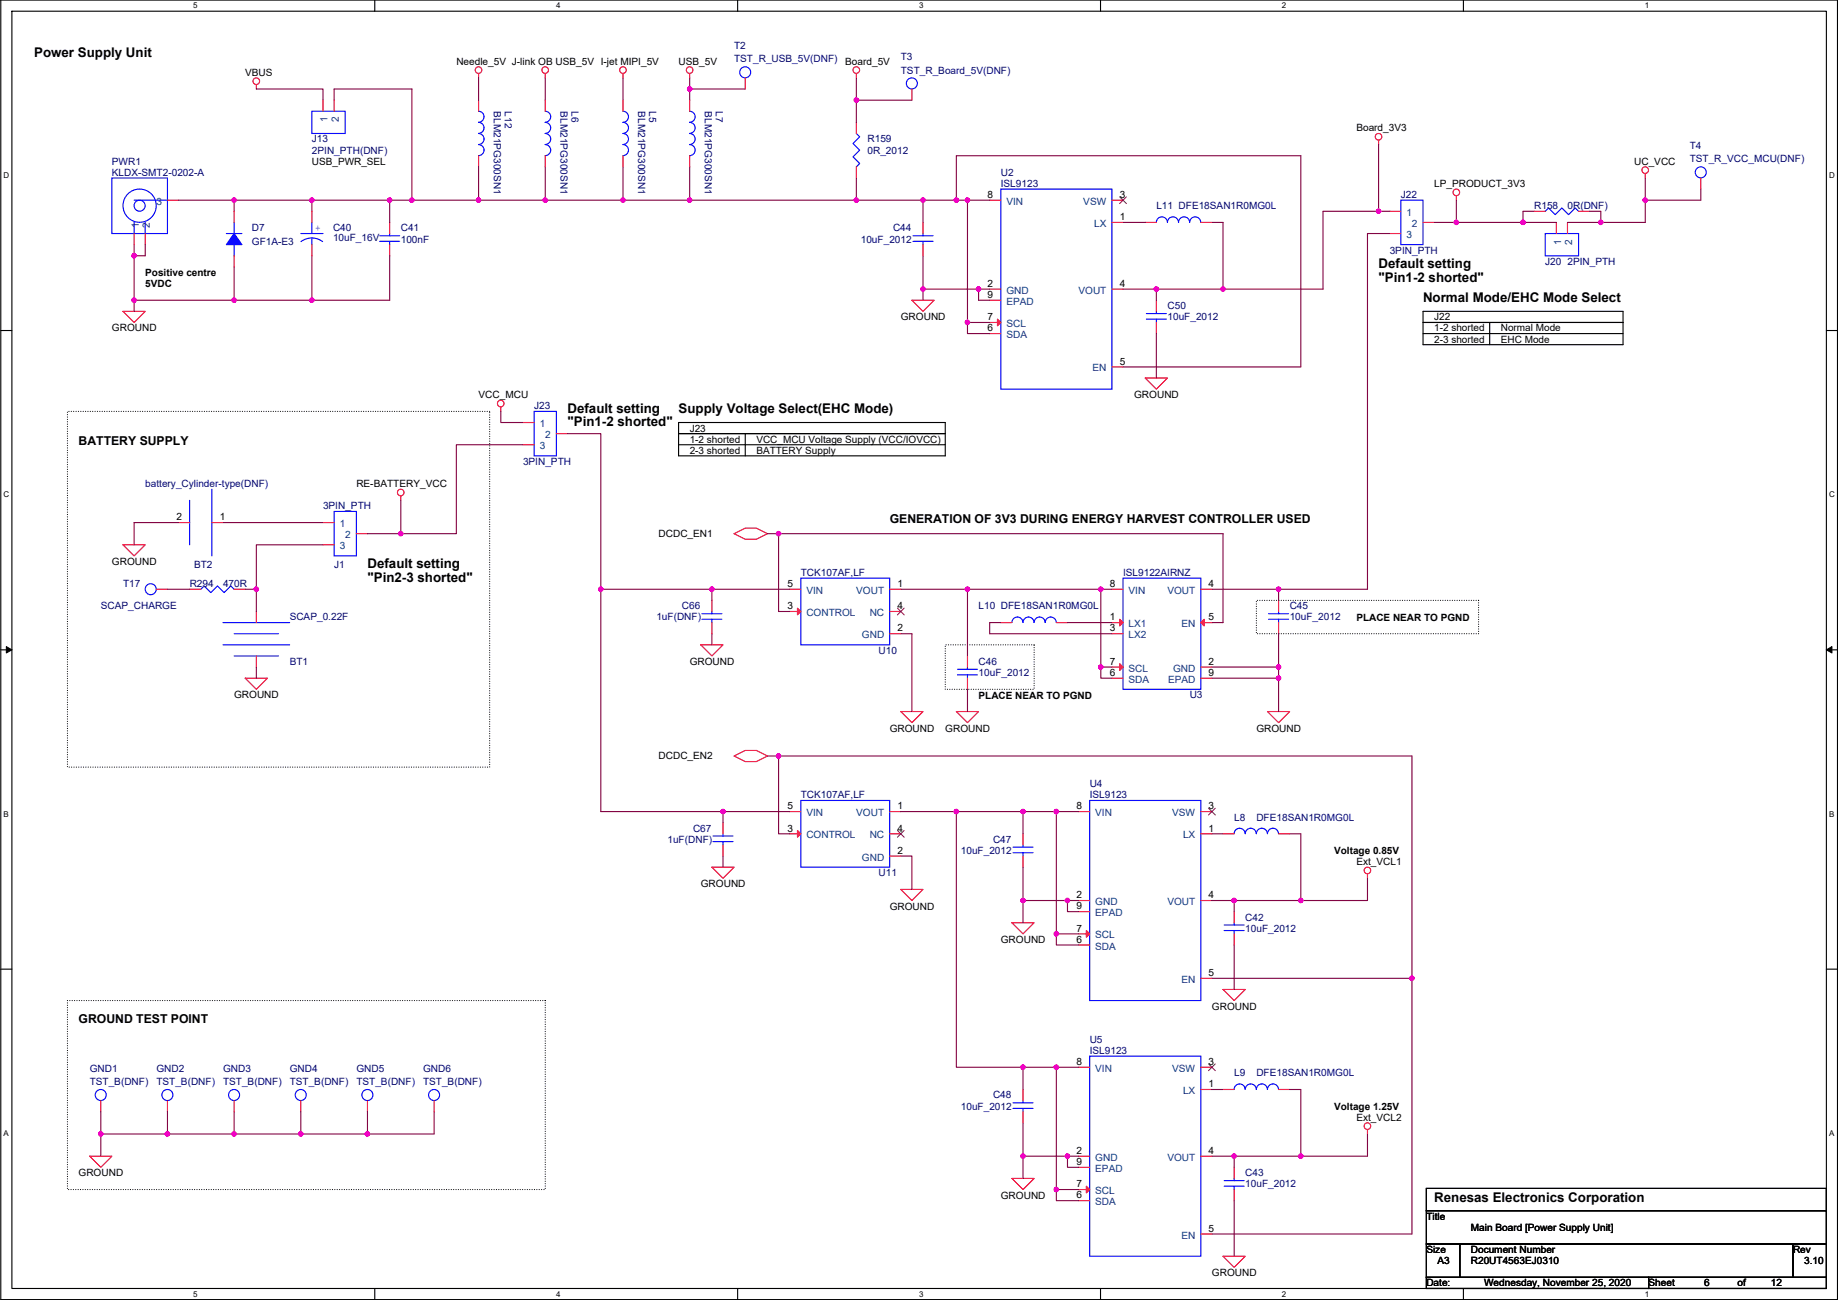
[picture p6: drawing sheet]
<svg xmlns="http://www.w3.org/2000/svg" width="420mm" height="297mm" viewBox="0 0 420 297" stroke-linecap="round" stroke-linejoin="round" font-family="sans-serif">
<path d="M.2 0h419.8v296.9h-419.8zM2.7 2.6h414.8v291.8h-414.8z" fill="none" stroke="#000" stroke-width=".25"/>
<g fill="#fff">
<path d="M44.2 .3h1v2h-1z"/>
<path d="M44.2 294.7h1v2h-1z"/>
</g>
<path d="M85.7 0v2.6M85.7 294.4v2.5" fill="none" stroke="#000" stroke-width=".25"/>
<g fill="#fff">
<path d="M127.1 .3h1v2h-1z"/>
<path d="M127.1 294.7h1v2h-1z"/>
</g>
<path d="M168.6 0v2.6M168.6 294.4v2.5" fill="none" stroke="#000" stroke-width=".25"/>
<g fill="#fff">
<path d="M210.1 .3h1v2h-1z"/>
<path d="M210.1 294.7h1v2h-1z"/>
</g>
<path d="M251.6 0v2.6M251.6 294.4v2.5" fill="none" stroke="#000" stroke-width=".25"/>
<g fill="#fff">
<path d="M293 .3h1v2h-1z"/>
<path d="M293 294.7h1v2h-1z"/>
</g>
<path d="M334.5 0v2.6M334.5 294.4v2.5" fill="none" stroke="#000" stroke-width=".25"/>
<g fill="#fff">
<path d="M376 .3h1v2h-1z"/>
<path d="M376 294.7h1v2h-1z"/>
<path d="M.8 39h1.3v2.1h-1.3z"/>
<path d="M418.1 39h1.3v2.1h-1.3z"/>
<path d="M.8 112h1.3v2h-1.3z"/>
<path d="M418.1 112h1.3v2h-1.3z"/>
</g>
<path d="M.2 75.5h2.5M417.5 75.5h2.5" fill="none" stroke="#000" stroke-width=".25"/>
<g fill="#fff">
<path d="M.8 185h1.2v2h-1.2z"/>
<path d="M418.1 185h1.2v2h-1.2z"/>
</g>
<path d="M.2 148.5h2.5M417.5 148.5h2.5" fill="none" stroke="#000" stroke-width=".25"/>
<path d="M1.4 147.7l1.3 .8-1.3 .7zM417.5 148.5l1.3-.8v1.5z" fill="#000" stroke="#000" stroke-width=".23"/>
<g fill="#fff">
<path d="M.8 257.9h1.2v2h-1.2z"/>
<path d="M418.1 257.9h1.2v2h-1.2z"/>
</g>
<g fill="none" stroke="#000" stroke-width=".25">
<path d="M325.3 73.7h45.7M325.3 71.1h45.7v7.7h-45.7zM325.3 76.2h45.7M340.5 73.7v5.1M155.1 96.5h61v7.7h-61zM155.1 99.1h61M170.4 99.1v5.1M155.1 101.6h61M.2 221.4h2.5M417.5 221.4h2.5M326.1 271.5h91.4v5.1h-91.4zM326.1 276.6h91.4v7.6h-91.4z"/>
<path d="M326.1 291.9h50.8v2.5h-50.8zM326.1 284.2h7.6v7.7h-7.6zM333.7 284.2h76.2v7.7h-76.2zM376.9 291.9h40.6v2.5h-40.6zM409.9 284.2h7.6v7.7h-7.6z"/>
</g>
<path d="M15.4 94h96.5v81.3h-96.5zM287.2 137.2h50.8v7.6h-50.8zM216.1 147.3h20.3v10.2h-20.3zM15.4 228.6h109.2v43.2h-109.2z" fill="none" stroke="#000" stroke-width=".25" stroke-dasharray="0 .5"/>
<g fill="none" stroke="#f00" stroke-width=".25">
<path d="M58.6 19.3v1M109.4 16.8v1M124.6 16.8v1M142.4 16.8v1M157.7 16.8v1M170.4 17.8v2.5M195.8 16.8v1M73.8 22.9v2.5M76.4 22.9v2.5M109.4 22.9v2.5M109.4 35.6v2.5M124.6 22.9v2.5"/>
<path d="M124.6 35.6v2.5M142.4 22.9v2.5M142.4 35.6v2.5M157.7 22.9v2.5M157.7 35.6v2.5M195.8 28v2.5M195.8 38.1v2.6M208.5 20.3v2.6M315.1 32v1M376.1 39.6v1.1M30.7 53.4v2.5M33.2 53.4v2.5"/>
<path d="M38.3 45.7h2.5M53.5 58.4v2.6M53.5 48.3v2.5M71.3 48.3v2.5M71.3 55.9v2.5M89.1 50.8v2.6M89.1 55.9v2.5M211 50.8v2.6M211 55.9v2.5M226.2 45.7h2.6M254.2 45.7h2.5M254.2 50.8h2.5"/>
<path d="M261.8 50.8h2.5M274.5 50.8h2.5M317.7 48.3h2.5M317.7 53.4h2.5M325.3 50.8h2.5M332.9 44.7v1M350.7 48.3h2.5M355.8 50.8v2.6M358.3 50.8v2.6M360.9 48.3h2.5M388.8 40.7v2.5M28.1 71.1h5.1l-2.5 2.6z"/>
<path d="M208.5 68.6h5l-2.5 2.5zM226.2 66.1h2.6M226.2 73.7h2.6M226.2 76.2h2.6M226.2 68.6h2.6M254.2 66.1h2.5M264.3 68.6v2.5M264.3 73.7v2.5M114.5 93v1M119.6 96.5h2.5M127.2 99.1h2.5M254.2 83.8h2.5"/>
<path d="M261.8 86.4h5.1l-2.6 2.5zM40.8 119.4h2.6M48.4 119.4h2.6M73.8 119.4h2.6M91.6 113.3v1M119.6 101.6h2.5M28.1 124.5h5.1l-2.5 2.5zM35.7 134.6h2.6M43.4 134.6h2.5M53.5 134.6h2.6M58.6 139.7v2.6M73.8 124.5h2.6"/>
<path d="M81.5 121.9h2.5M162.7 137.2v2.5M167.8 121.9l2.6-1.2h2.5l2.5 1.2-2.5 1.3h-2.5zM180.5 134.6h2.6M180.5 139.7h2.6M203.4 134.6h2.5M203.4 139.7h2.5M254.2 134.6h2.5M274.5 134.6h2.5M292.3 137.2v2.5M56.1 155h5l-2.5 2.5zM58.6 149.9v2.5"/>
<path d="M160.2 147.3h5.1l-2.6 2.6zM162.7 142.3v2.5M203.4 144.8h2.5M221.2 149.9v2.5M221.2 155v2.5M228.8 142.3h2.5M241.5 142.3h2.5M254.2 142.3h2.5M254.2 144.8h2.5M254.2 152.4h2.5M254.2 155h2.5M274.5 142.3h2.5"/>
<path d="M274.5 152.4h2.5M274.5 155h2.5M292.3 142.3v2.5M167.8 172.7l2.6-1.2h2.5l2.5 1.2-2.5 1.3h-2.5zM205.9 162.6h5.1l-2.5 2.5zM218.6 162.6h5.1l-2.5 2.5zM289.7 162.6h5.1l-2.5 2.5zM162.7 198.1h5.1l-2.5 2.6zM165.3 188v2.5M165.3 193.1v2.5M180.5 185.4h2.6M180.5 190.5h2.6"/>
<path d="M203.4 185.4h2.5M203.4 190.5h2.5M203.4 195.6h2.5M233.9 190.5v2.6M233.9 195.6v2.5M246.6 185.4h2.5M274.5 185.4h2.5M274.5 190.5h2.5M279.6 190.5h2.5M292.3 190.5h2.5M312.6 199.7v1M205.9 203.2h5.1l-2.5 2.6z"/>
<path d="M231.3 210.8h5.1l-2.5 2.6zM246.6 205.8h2.5M246.6 213.4h2.5M246.6 215.9h2.5M246.6 208.3h2.5M274.5 205.8h2.5M282.1 208.3v2.5M282.1 213.4v2.5M274.5 223.5h2.5M279.6 226.1h5.1l-2.6 2.5zM23 251.5v2.5M38.3 251.5v2.5"/>
<path d="M53.5 251.5v2.5M68.8 251.5v2.5M84 251.5v2.5M99.2 251.5v2.5M233.9 248.9v2.6M233.9 254v2.6M246.6 243.9h2.5M274.5 243.9h2.5M274.5 248.9h2.5M279.6 248.9h2.5M292.3 248.9h2.5M312.6 258.1v1"/>
<path d="M20.5 264.2h5.1l-2.6 2.5zM231.3 269.3h5.1l-2.5 2.5zM246.6 264.2h2.5M246.6 271.8h2.5M246.6 274.3h2.5M246.6 266.7h2.5M274.5 264.2h2.5M282.1 266.7v2.6M282.1 271.8v2.5M274.5 282h2.5M279.6 287h5.1l-2.6 2.6z"/>
<circle cx="58.6" cy="18.5" r=".76"/>
<circle cx="109.4" cy="16" r=".76"/>
<circle cx="124.6" cy="16" r=".76"/>
<circle cx="142.4" cy="16" r=".76"/>
<circle cx="157.6" cy="16" r=".76"/>
<circle cx="195.7" cy="16" r=".76"/>
<circle cx="315.1" cy="31.2" r=".76"/>
<circle cx="376.1" cy="38.9" r=".76"/>
<circle cx="332.9" cy="43.9" r=".76"/>
<circle cx="114.5" cy="92.2" r=".76"/>
<circle cx="91.6" cy="112.5" r=".76"/>
<circle cx="312.6" cy="198.9" r=".76"/>
<circle cx="312.6" cy="257.3" r=".76"/>
</g>
<g fill="none" stroke="#00f" stroke-width=".25">
<path d="M71.3 25.4h7.6v5.1h-7.6zM109.4 25.4a1.26 1.26 0 0 1 1.2 1.3 1.26 1.26 0 0 1-1.2 1.2 1.27 1.27 0 0 1 1.2 1.3 1.27 1.27 0 0 1-1.2 1.3M109.4 30.5a1.26 1.26 0 0 1 1.2 1.3 1.26 1.26 0 0 1-1.2 1.2 1.27 1.27 0 0 1 1.2 1.3 1.27 1.27 0 0 1-1.2 1.3M124.6 25.4a1.26 1.26 0 0 1 1.3 1.3 1.26 1.26 0 0 1-1.3 1.2 1.27 1.27 0 0 1 1.3 1.3 1.27 1.27 0 0 1-1.3 1.3M124.6 30.5a1.26 1.26 0 0 1 1.3 1.3 1.26 1.26 0 0 1-1.3 1.2 1.27 1.27 0 0 1 1.3 1.3 1.27 1.27 0 0 1-1.3 1.3M142.4 25.4a1.26 1.26 0 0 1 1.3 1.3 1.26 1.26 0 0 1-1.3 1.2 1.27 1.27 0 0 1 1.3 1.3 1.27 1.27 0 0 1-1.3 1.3M142.4 30.5a1.26 1.26 0 0 1 1.3 1.3 1.26 1.26 0 0 1-1.3 1.2 1.27 1.27 0 0 1 1.3 1.3 1.27 1.27 0 0 1-1.3 1.3M157.6 25.4a1.26 1.26 0 0 1 1.3 1.3 1.26 1.26 0 0 1-1.3 1.2 1.27 1.27 0 0 1 1.3 1.3 1.27 1.27 0 0 1-1.3 1.3M157.6 30.5a1.26 1.26 0 0 1 1.3 1.3 1.26 1.26 0 0 1-1.3 1.2 1.27 1.27 0 0 1 1.3 1.3 1.27 1.27 0 0 1-1.3 1.3M195.8 30.5l.7 .8-1.5 1.5 1.5 1.5-1.5 1.5 1.5 1.6-.7 .7M25.6 40.7h12.7v12.7h-12.7zM30.7 45.7h7.6"/>
<path d="M30.7 50.8v2.6M33.2 50.8v2.6M51.7 53.4h3.6M53.5 55.9v2.5M53.5 50.8v2.6M68.8 53.4h5M68.8 55.2a4.1 4.1 0 0 1 5 0M71.3 54.4v1.5M71.3 50.8v2.6M86.8 55.1h4.6M86.8 53.9h4.6M89.1 53.4v.5"/>
<path d="M89.1 55.1v.8M208.7 55.1h4.6M208.7 53.9h4.6M211 53.4v.5M211 55.1v.8M228.8 43.2h25.4v45.7h-25.4zM271.9 50.8a1.27 1.27 0 0 0-1.2-1.2 1.27 1.27 0 0 0-1.3 1.2 1.27 1.27 0 0 0-1.3-1.2 1.27 1.27 0 0 0-1.2 1.2 1.26 1.26 0 0 0-1.3-1.2 1.26 1.26 0 0 0-1.3 1.2M274.5 50.8a1.26 1.26 0 0 0-1.3-1.2 1.26 1.26 0 0 0-1.2 1.2M320.2 45.7h5.1v10.2h-5.1zM353.2 48.3l.8-.8 1.5 1.5 1.5-1.5 1.6 1.5 1.5-1.5 .8 .8M353.2 53.4h7.7v5h-7.7zM262.1 72.9h4.5"/>
<path d="M262.1 71.6h4.5M264.3 71.1v.5M264.3 72.9v.8M122.1 94h5.1v10.2h-5.1zM43.4 114.3v10.2M48.4 111.8v15.2M76.4 116.9h5.1v10.1h-5.1zM45.9 134.6l.8-.7 1.5 1.5 1.5-1.5 1.5 1.5 1.6-1.5 .7 .7M162.7 139.7v.5M183.1 132.1h20.3v15.2h-20.3zM256.7 132.1h17.8v25.4h-17.8zM292.3 139.7v.5"/>
<path d="M51 142.3h15.2M51 147.3h15.2M53.5 144.8h10.2M53.5 149.9h10.2M160.5 141.5h4.5M160.5 140.2h4.5M162.7 141.5v.8M218.9 154.2h4.5M218.9 152.9h4.5M221.2 152.4v.5M221.2 154.2v.8M231.3 142.2a1.26 1.26 0 0 1 1.3-1.2 1.26 1.26 0 0 1 1.2 1.2 1.27 1.27 0 0 1 1.3-1.2 1.27 1.27 0 0 1 1.3 1.2"/>
<path d="M236.4 142.2a1.26 1.26 0 0 1 1.3-1.2 1.26 1.26 0 0 1 1.2 1.2 1.27 1.27 0 0 1 1.3-1.2 1.27 1.27 0 0 1 1.3 1.2M290 141.5h4.6M290 140.2h4.6M292.3 141.5v.8M163 192.3h4.6M163 191h4.6M165.3 190.5v.5M165.3 192.3v.8M183.1 182.9h20.3v15.2h-20.3zM231.6 194.8h4.5M231.6 193.6h4.5M233.9 193.1v.5"/>
<path d="M233.9 194.8v.8M249.1 182.9h25.4v45.7h-25.4zM292.3 190.5a1.27 1.27 0 0 0-1.3-1.2 1.27 1.27 0 0 0-1.3 1.2 1.27 1.27 0 0 0-1.3-1.2 1.27 1.27 0 0 0-1.2 1.2 1.27 1.27 0 0 0-1.3-1.2 1.27 1.27 0 0 0-1.3 1.2 1.26 1.26 0 0 0-1.2-1.2 1.26 1.26 0 0 0-1.3 1.2M279.8 212.6h4.6M279.8 211.3h4.6M282.1 210.8v.5M282.1 212.6v.8M231.6 253.3h4.5M231.6 252h4.5M233.9 251.5v.5M233.9 253.3v.7M249.1 241.3h25.4v45.7h-25.4z"/>
<path d="M292.3 248.9a1.27 1.27 0 0 0-1.3-1.2 1.27 1.27 0 0 0-1.3 1.2 1.27 1.27 0 0 0-1.3-1.2 1.27 1.27 0 0 0-1.2 1.2 1.27 1.27 0 0 0-1.3-1.2 1.27 1.27 0 0 0-1.3 1.2 1.26 1.26 0 0 0-1.2-1.2 1.26 1.26 0 0 0-1.3 1.2M279.8 271h4.6M279.8 269.8h4.6M282.1 269.3v.5M282.1 271v.8"/>
<circle cx="170.3" cy="16.5" r="1.26"/>
<circle cx="208.4" cy="19.1" r="1.26"/>
<circle cx="388.8" cy="39.4" r="1.26"/>
<circle cx="31.9" cy="47" r="1.26"/>
<circle cx="31.9" cy="47" r="3.8"/>
<circle cx="34.5" cy="134.6" r="1.26"/>
<circle cx="23" cy="250.2" r="1.26"/>
<circle cx="38.3" cy="250.2" r="1.26"/>
<circle cx="53.5" cy="250.2" r="1.26"/>
<circle cx="68.7" cy="250.2" r="1.26"/>
<circle cx="84" cy="250.2" r="1.26"/>
<circle cx="99.2" cy="250.2" r="1.26"/>
</g>
<g fill="#f00" stroke="#f00" stroke-width=".25">
<path d="M248.3 271l.8 .8-.8 .8z"/>
<path d="M228 72.9l.8 .8-.8 .7z"/>
<path d="M182.3 189.8l.8 .7-.8 .8z"/>
<path d="M248.3 212.6l.8 .8-.8 .7z"/>
<path d="M256 141.5l.7 .8-.7 .7z"/>
<path d="M256 151.7l.7 .7-.7 .8z"/>
<path d="M274.5 142.3l.8-.8v1.5z"/>
<path d="M182.3 139l.8 .7-.8 .8z"/>
</g>
<path d="M256 45l1.5 1.5M257.5 45l-1.6 1.5M205.2 139l1.5 1.5M206.7 139l-1.6 1.5M205.2 189.8l1.5 1.5M206.7 189.8l-1.6 1.5M276.3 184.7l1.5 1.5M277.8 184.7l-1.5 1.5M276.3 243.1l1.5 1.5M277.8 243.1l-1.5 1.5" fill="none" stroke="#804000" stroke-width=".23"/>
<path d="M53.5 53.4l1.8 2.5h-3.6z" fill-rule="evenodd" fill="#00f" stroke="#00f" stroke-width=".25"/>
<g fill="none" stroke="#800040" stroke-width=".25">
<path d="M109.4 17.8v5.1M124.6 17.8v5.1M142.4 17.8v5.1M157.7 17.8v2.5M195.8 17.8v5.1M58.6 20.3h15.2v2.6M76.4 22.9v-2.6h17.8v25.4M109.4 38.1v7.6h15.2M124.6 38.1v7.6M142.4 38.1v7.6M157.7 38.1v7.6M157.7 20.3h12.7"/>
<path d="M157.7 20.3v2.6M195.8 22.9h12.7M195.8 22.9v5.1M315.1 33v15.3M30.7 55.9v2.5M30.7 58.4v10.2M33.2 55.9v2.5h-2.5M40.8 45.7h12.7M53.5 45.7v2.6M53.5 45.7h17.8M71.3 45.7h17.8M71.3 58.4v10.2"/>
<path d="M71.3 45.7v2.6M89.1 45.7h5.1M89.1 58.4v10.2h-17.8M89.1 45.7v5.1M94.2 45.7h15.2M124.6 45.7h17.8M142.4 45.7h15.3M157.7 45.7h38.1M195.8 40.7v5M195.8 45.7h15.2M211 45.7h7.6M211 45.7v5.1"/>
<path d="M211 58.4v7.7M218.6 45.7v-10.1h78.8v48.2h-40.7M218.6 45.7h2.6M221.2 45.7h5M221.2 45.7v28h5M256.7 50.8h5.1M277 50.8h2.6v15.3M315.1 48.3h-12.7v17.8h-22.8M315.1 48.3h2.6M317.7 53.4h-5.1v81.2h-20.3M327.8 50.8h5.1M332.9 45.7v5.1"/>
<path d="M332.9 50.8h15.3M348.2 50.8h7.6M350.7 48.3h-2.5v2.5M358.3 50.8h7.6M363.4 48.3h2.5v2.5M376.1 40.7v5M376.1 45.7v5.1h-10.2M388.8 43.2v2.5h-12.7M30.7 68.6v2.5M30.7 68.6h22.8M53.5 68.6h17.8M53.5 61v7.6"/>
<path d="M211 66.1v2.5M211 66.1h12.7M221.2 73.7v2.5h5M226.2 66.1h-2.5v2.5h2.5M256.7 66.1h7.6M264.3 76.2v10.2M264.3 66.1v2.5M264.3 66.1h15.3M114.5 94v2.5h5.1M129.7 99.1h7.6v35.5h25.4M40.8 119.4h-10.1v5.1M51 119.4h22.8"/>
<path d="M91.6 114.3v7.6M119.6 101.6h-15.3v20.3h-12.7M38.3 134.6h5.1M56.1 134.6h2.5v5.1M73.8 124.5h-15.2v10.1M84 121.9h7.6M137.3 134.6v50.8h28M175.4 121.9h2.6v17.8h2.5M178 121.9h101.6v20.4h-2.6M180.5 134.6h-17.8v2.6M205.9 134.6h15.3M221.2 134.6h30.4"/>
<path d="M221.2 134.6v15.3M251.6 134.6h2.6M251.6 134.6v17.8h2.6M277 134.6h15.3M292.3 134.6v2.6M58.6 152.4v2.6M162.7 144.8v2.5M205.9 144.8h2.6v17.8M221.2 157.5v5.1M228.8 142.3h-2.6v2.5h28M244 142.3h10.2M251.6 152.4v2.6h2.6"/>
<path d="M277 152.4h15.3M277 155h15.3M292.3 144.8v7.6M292.3 152.4v2.6M292.3 155v7.6M175.4 172.7h2.6v17.8h2.5M178 172.7h144.8v50.8M165.3 185.4v2.6M165.3 195.6v2.5M165.3 185.4h15.2M205.9 185.4h12.7M205.9 195.6h2.6v7.6"/>
<path d="M218.6 185.4v58.5h15.3M218.6 185.4h15.3M233.9 185.4h7.6M233.9 198.1v7.7M233.9 185.4v5.1M241.5 185.4h5.1M241.5 185.4v28h5.1M277 190.5h2.6M294.8 190.5h2.6v15.3M233.9 205.8h10.1M233.9 205.8v5M241.5 213.4v2.5h5.1"/>
<path d="M244 205.8h2.6M244 205.8v2.5h2.6M277 205.8h5.1M282.1 205.8v2.5M282.1 215.9v10.2M282.1 205.8h15.3M312.6 200.7v5.1h-15.2M277 223.5h45.8M322.8 223.5v58.5h-45.8M23 259.1h15.3M23 254v5.1M23 259.1v5.1"/>
<path d="M38.3 254v5.1M38.3 259.1h15.2M53.5 259.1h15.3M53.5 254v5.1M68.8 259.1h15.2M68.8 254v5.1M84 254v5.1M99.2 254v5.1h-15.2M233.9 256.6v7.6M233.9 243.9v5M233.9 243.9h7.6M241.5 243.9h5.1"/>
<path d="M241.5 243.9v27.9h5.1M277 248.9h2.6M294.8 248.9h2.6v15.3M312.6 259.1v5.1h-15.2M233.9 264.2h10.1M233.9 264.2v5.1M241.5 271.8v2.5h5.1M246.6 264.2h-2.6v2.5h2.6M277 264.2h5.1M282.1 274.3v12.7M282.1 264.2v2.5M282.1 264.2h15.3"/>
</g>
<g fill="#f0f" stroke="#f0f" stroke-width=".25">
<circle cx="279.6" cy="66" r=".5"/>
<circle cx="264.3" cy="66" r=".5"/>
<circle cx="30.6" cy="58.4" r=".5"/>
<circle cx="30.6" cy="68.6" r=".5"/>
<circle cx="71.3" cy="68.6" r=".5"/>
<circle cx="53.5" cy="68.6" r=".5"/>
<circle cx="71.3" cy="45.7" r=".5"/>
<circle cx="53.5" cy="45.7" r=".5"/>
<circle cx="89.1" cy="45.7" r=".5"/>
<circle cx="223.7" cy="66" r=".5"/>
<circle cx="211" cy="66" r=".5"/>
<circle cx="218.6" cy="45.7" r=".5"/>
<circle cx="211" cy="45.7" r=".5"/>
<circle cx="94.1" cy="45.7" r=".5"/>
<circle cx="109.4" cy="45.7" r=".5"/>
<circle cx="195.7" cy="22.9" r=".5"/>
<circle cx="157.6" cy="20.3" r=".5"/>
<circle cx="124.6" cy="45.7" r=".5"/>
<circle cx="142.4" cy="45.7" r=".5"/>
<circle cx="376.1" cy="45.7" r=".5"/>
<circle cx="365.9" cy="50.8" r=".5"/>
<circle cx="297.3" cy="205.7" r=".5"/>
<circle cx="322.7" cy="223.5" r=".5"/>
<circle cx="233.8" cy="185.4" r=".5"/>
<circle cx="233.8" cy="205.7" r=".5"/>
<circle cx="233.8" cy="264.2" r=".5"/>
<circle cx="244" cy="264.2" r=".5"/>
<circle cx="282.1" cy="264.2" r=".5"/>
<circle cx="218.6" cy="185.4" r=".5"/>
<circle cx="233.8" cy="243.8" r=".5"/>
<circle cx="178" cy="172.7" r=".5"/>
<circle cx="348.1" cy="50.8" r=".5"/>
<circle cx="332.9" cy="50.8" r=".5"/>
<circle cx="282.1" cy="205.7" r=".5"/>
<circle cx="292.3" cy="152.4" r=".5"/>
<circle cx="292.3" cy="134.6" r=".5"/>
<circle cx="157.6" cy="45.7" r=".5"/>
<circle cx="195.7" cy="45.7" r=".5"/>
<circle cx="38.3" cy="259.1" r=".5"/>
<circle cx="84" cy="259.1" r=".5"/>
<circle cx="68.7" cy="259.1" r=".5"/>
<circle cx="53.5" cy="259.1" r=".5"/>
<circle cx="23" cy="259.1" r=".5"/>
<circle cx="297.3" cy="264.2" r=".5"/>
<circle cx="315.1" cy="48.3" r=".5"/>
<circle cx="178" cy="121.9" r=".5"/>
<circle cx="244" cy="205.7" r=".5"/>
<circle cx="221.1" cy="134.6" r=".5"/>
<circle cx="91.6" cy="121.9" r=".5"/>
<circle cx="58.6" cy="134.6" r=".5"/>
<circle cx="292.3" cy="154.9" r=".5"/>
<circle cx="162.7" cy="134.6" r=".5"/>
<circle cx="137.3" cy="134.6" r=".5"/>
<circle cx="165.3" cy="185.4" r=".5"/>
<circle cx="221.1" cy="73.7" r=".5"/>
<circle cx="221.1" cy="45.7" r=".5"/>
<circle cx="251.6" cy="152.4" r=".5"/>
<circle cx="251.6" cy="134.6" r=".5"/>
<circle cx="241.5" cy="213.4" r=".5"/>
<circle cx="241.5" cy="185.4" r=".5"/>
<circle cx="241.5" cy="271.8" r=".5"/>
<circle cx="241.5" cy="243.8" r=".5"/>
</g>
<g font-size="3">
<text x="7.8" y="13">Power Supply Unit</text>
<text x="315.1" y="61.3">Default setting</text>
<text x="315.1" y="64.4">&quot;Pin1-2 shorted&quot;</text>
<text x="325.3" y="68.9">Normal Mode/EHC Mode Select</text>
<text x="129.7" y="94.3">Default setting</text>
<text x="155.1" y="94.3">Supply Voltage Select(EHC Mode)</text>
<text x="129.7" y="97.5">&quot;Pin1-2 shorted&quot;</text>
<text x="84" y="129.9">Default setting</text>
<text x="84" y="133">&quot;Pin2-3 shorted&quot;</text>
<text x="327.8" y="274.6">Renesas Electronics Corporation</text>
</g>
<g font-size="2.8">
<text x="18" y="101.7">BATTERY SUPPLY</text>
<text x="203.4" y="119.4">GENERATION OF 3V3 DURING ENERGY HARVEST CONTROLLER USED</text>
<text x="18" y="233.7">GROUND TEST POINT</text>
</g>
<g font-size="2.3" fill="#000080">
<text x="167.8" y="11.2">T2</text>
<text x="167.8" y="14.3">TST_R_USB_5V(DNF)</text>
<text x="205.9" y="13.8">T3</text>
<text x="205.9" y="16.8">TST_R_Board_5V(DNF)</text>
<text x="112.9" y="25.4" transform="rotate(90 112.9 25.4)">BLM21PG300SN1</text>
<text x="115.4" y="25.4" transform="rotate(90 115.4 25.4)">L12</text>
<text x="128.1" y="25.4" transform="rotate(90 128.1 25.4)">BLM21PG300SN1</text>
<text x="130.7" y="25.4" transform="rotate(90 130.7 25.4)">L6</text>
<text x="145.9" y="25.4" transform="rotate(90 145.9 25.4)">BLM21PG300SN1</text>
<text x="148.4" y="25.4" transform="rotate(90 148.4 25.4)">L5</text>
<text x="161.1" y="25.4" transform="rotate(90 161.1 25.4)">BLM21PG300SN1</text>
<text x="163.7" y="25.4" transform="rotate(90 163.7 25.4)">L7</text>
<text x="71.3" y="32.6">J13</text>
<text x="71.3" y="35.1">2PIN_PTH(DNF)</text>
<text x="198.3" y="32.6">R159</text>
<text x="198.3" y="35.1">0R_2012</text>
<text x="386.3" y="34.1">T4</text>
<text x="25.6" y="37.6">PWR1</text>
<text x="25.6" y="40.2">KLDX-SMT2-0202-A</text>
<text x="228.8" y="40.2">U2</text>
<text x="386.3" y="37.1">TST_R_VCC_MCU(DNF)</text>
<text x="228.8" y="42.7">ISL9123</text>
<text x="264.3" y="47.8">L11 DFE18SAN1R0MG0L</text>
<text x="320.2" y="45.3">J22</text>
<text x="350.7" y="47.8">R158</text>
<text x="358.3" y="47.8">0R(DNF)</text>
<text x="57.6" y="52.9">D7</text>
<text x="76.1" y="52.9">C40</text>
<text x="91.6" y="52.9">C41</text>
<text x="204.1" y="52.9">C44</text>
<text x="57.6" y="55.9">GF1A-E3</text>
<text x="76.1" y="55.2">10uF_16V</text>
<text x="91.6" y="55.4">100nF</text>
<text x="196.8" y="55.4">10uF_2012</text>
<text x="317.7" y="58">3PIN_PTH</text>
<text x="353.2" y="60.5">J20 2PIN_PTH</text>
<text x="266.9" y="70.7">C50</text>
<text x="266.9" y="73.2">10uF_2012</text>
<text x="122.1" y="93.5">J23</text>
<text x="119.6" y="106.2">3PIN_PTH</text>
<text x="33.2" y="111.3">battery_Cylinder-type(DNF)</text>
<text x="73.8" y="116.4">3PIN_PTH</text>
<text x="44.4" y="129.8">BT2</text>
<text x="76.4" y="129.8">J1</text>
<text x="183.1" y="131.6">TCK107AF,LF</text>
<text x="256.7" y="131.6">ISL9122AIRNZ</text>
<text x="28.1" y="134.2">T17</text>
<text x="43.4" y="134.2">R294</text>
<text x="51" y="134.2">470R</text>
<text x="23" y="139.2">SCAP_CHARGE</text>
<text x="66.2" y="141.8">SCAP_0.22F</text>
<text x="150" y="141.8">1uF(DNF)</text>
<text x="155.9" y="139.2">C66</text>
<text x="223.7" y="139.2">L10 DFE18SAN1R0MG0L</text>
<text x="294.8" y="139.2">C45</text>
<text x="294.8" y="141.8">10uF_2012</text>
<text x="200.8" y="149.4">U10</text>
<text x="66.2" y="151.9">BT1</text>
<text x="223.7" y="151.9">C46</text>
<text x="223.7" y="154.5">10uF_2012</text>
<text x="272" y="159.6">U3</text>
<text x="249.1" y="179.9">U4</text>
<text x="183.1" y="182.4">TCK107AF,LF</text>
<text x="249.1" y="182.4">ISL9123</text>
<text x="158.4" y="190">C67</text>
<text x="282.1" y="187.5">L8</text>
<text x="287.2" y="187.5">DFE18SAN1R0MG0L</text>
<text x="152.6" y="192.6">1uF(DNF)</text>
<text x="219.6" y="195.1">10uF_2012</text>
<text x="227" y="192.6">C47</text>
<text x="200.8" y="200.2">U11</text>
<text x="284.7" y="210.4">C42</text>
<text x="284.7" y="212.9">10uF_2012</text>
<text x="249.1" y="238.3">U5</text>
<text x="20.5" y="244.9">GND1</text>
<text x="35.7" y="244.9">GND2</text>
<text x="51" y="244.9">GND3</text>
<text x="66.2" y="244.9">GND4</text>
<text x="81.5" y="244.9">GND5</text>
<text x="96.7" y="244.9">GND6</text>
<text x="249.1" y="240.8">ISL9123</text>
<text x="282.1" y="245.9">L9</text>
<text x="287.2" y="245.9">DFE18SAN1R0MG0L</text>
<text x="20.5" y="247.9">TST_B(DNF)</text>
<text x="35.7" y="247.9">TST_B(DNF)</text>
<text x="51" y="247.9">TST_B(DNF)</text>
<text x="66.2" y="247.9">TST_B(DNF)</text>
<text x="81.5" y="247.9">TST_B(DNF)</text>
<text x="96.7" y="247.9">TST_B(DNF)</text>
<text x="227" y="251">C48</text>
<text x="219.6" y="253.5">10uF_2012</text>
<text x="284.7" y="268.8">C43</text>
<text x="284.7" y="271.3">10uF_2012</text>
</g>
<g font-size="2.3">
<text x="56.1" y="17.3">VBUS</text>
<text x="104.3" y="14.8">Needle_5V J-link OB USB_5V I-jet MIPI_5V</text>
<text x="155.1" y="14.8">USB_5V</text>
<text x="193.2" y="14.8">Board_5V</text>
<text x="310.1" y="30">Board_3V3</text>
<text x="71.3" y="37.6">USB_PWR_SEL</text>
<text x="373.6" y="37.6">UC_VCC</text>
<text x="225.7" y="45.2">8</text>
<text x="256" y="45.2">3</text>
<text x="327.8" y="42.7">LP_PRODUCT_3V3</text>
<text x="256" y="50.3">1</text>
<text x="33.2" y="63.1">Positive centre</text>
<text x="33.2" y="65.6">5VDC</text>
<text x="225.7" y="65.5">2</text>
<text x="256" y="65.5">4</text>
<text x="225.7" y="68.1">9</text>
<text x="25.6" y="75.7">GROUND</text>
<text x="205.9" y="73.2">GROUND</text>
<text x="225.7" y="73.2">7</text>
<text x="225.7" y="75.7">6</text>
<text x="327.8" y="75.7">1-2 shorted</text>
<text x="327.8" y="73.2">J22</text>
<text x="343.1" y="75.7">Normal Mode</text>
<text x="256" y="83.3">5</text>
<text x="327.8" y="78.3">2-3 shorted</text>
<text x="343.1" y="78.3">EHC Mode</text>
<text x="109.4" y="91">VCC_MCU</text>
<text x="259.3" y="91">GROUND</text>
<text x="157.7" y="101.1">1-2 shorted</text>
<text x="157.7" y="98.6">J23</text>
<text x="172.9" y="101.1">VCC_MCU Voltage Supply (VCC/IOVCC)</text>
<text x="157.7" y="103.7">2-3 shorted</text>
<text x="172.9" y="103.7">BATTERY Supply</text>
<text x="81.5" y="111.3">RE-BATTERY_VCC</text>
<text x="40.3" y="118.9">2</text>
<text x="50.2" y="118.9">1</text>
<text x="150.5" y="122.7">DCDC_EN1</text>
<text x="25.6" y="129.1">GROUND</text>
<text x="180" y="134.1">5</text>
<text x="205.2" y="134.1">1</text>
<text x="253.7" y="134.1">8</text>
<text x="276.3" y="134.1">4</text>
<text x="180" y="139.2">3</text>
<text x="205.2" y="139.2">4</text>
<text x="253.7" y="141.7">1</text>
<text x="276.3" y="141.7">5</text>
<text x="310.1" y="141.8">PLACE NEAR TO PGND</text>
<text x="205.2" y="144.3">2</text>
<text x="253.7" y="144.3">3</text>
<text x="157.7" y="151.9">GROUND</text>
<text x="253.7" y="151.9">7</text>
<text x="253.7" y="154.4">6</text>
<text x="276.3" y="151.9">2</text>
<text x="276.3" y="154.4">9</text>
<text x="53.5" y="159.6">GROUND</text>
<text x="223.7" y="159.6">PLACE NEAR TO PGND</text>
<text x="203.4" y="167.2">GROUND</text>
<text x="216.1" y="167.2">GROUND</text>
<text x="287.2" y="167.2">GROUND</text>
<text x="150.5" y="173.5">DCDC_EN2</text>
<text x="180" y="184.9">5</text>
<text x="205.2" y="184.9">1</text>
<text x="246.1" y="184.9">8</text>
<text x="276.3" y="184.9">3</text>
<text x="180" y="190">3</text>
<text x="205.2" y="190">4</text>
<text x="276.3" y="190">1</text>
<text x="205.2" y="195.1">2</text>
<text x="305" y="195.2">Voltage 0.85V</text>
<text x="310.1" y="197.7">Ext_VCL1</text>
<text x="160.2" y="202.7">GROUND</text>
<text x="203.4" y="207.8">GROUND</text>
<text x="246.1" y="205.2">2</text>
<text x="246.1" y="207.8">9</text>
<text x="276.3" y="205.2">4</text>
<text x="228.8" y="215.4">GROUND</text>
<text x="246.1" y="212.9">7</text>
<text x="246.1" y="215.4">6</text>
<text x="276.3" y="223">5</text>
<text x="277" y="230.7">GROUND</text>
<text x="246.1" y="243.3">8</text>
<text x="276.3" y="243.3">3</text>
<text x="276.3" y="248.4">1</text>
<text x="305" y="253.6">Voltage 1.25V</text>
<text x="310.1" y="256.1">Ext_VCL2</text>
<text x="246.1" y="263.7">2</text>
<text x="276.3" y="263.7">4</text>
<text x="18" y="268.8">GROUND</text>
<text x="246.1" y="266.2">9</text>
<text x="228.8" y="273.9">GROUND</text>
<text x="246.1" y="271.3">7</text>
<text x="246.1" y="273.8">6</text>
<text x="276.3" y="281.4">5</text>
<text x="326.1" y="278.7">Title</text>
<text x="336.2" y="281.2">Main Board [Power Supply Unit]</text>
<text x="326.1" y="286.3">Size</text>
<text x="336.2" y="286.3">Document Number</text>
<text x="409.9" y="286.3">Rev</text>
<text x="277" y="291.6">GROUND</text>
<text x="326.1" y="293.9">Date:</text>
<text x="328.6" y="288.8">A3</text>
<text x="336.2" y="288.8">R20UT4563EJ0310</text>
<text x="339.3" y="293.9">Wednesday, November 25, 2020</text>
<text x="376.9" y="293.9">Sheet</text>
<text x="389.6" y="293.9">6</text>
<text x="397.2" y="293.9">of</text>
<text x="404.8" y="293.9">12</text>
<text x="412.4" y="288.8">3.10</text>
</g>
<g font-size="2.3" fill="#004080">
<text x="74.9" y="28" transform="rotate(-90 74.9 28)">1</text>
<text x="77.4" y="28" transform="rotate(-90 77.4 28)">2</text>
<text x="35.7" y="46.8">3</text>
<text x="230" y="46.8">VIN</text>
<text x="247.6" y="46.8">VSW</text>
<text x="31.7" y="52.1" transform="rotate(-90 31.7 52.1)">1</text>
<text x="34.3" y="52.1" transform="rotate(-90 34.3 52.1)">2</text>
<text x="250.1" y="51.9">LX</text>
<text x="321.5" y="49.3">1</text>
<text x="322.8" y="51.9">2</text>
<text x="321.5" y="54.4">3</text>
<text x="356.8" y="55.9" transform="rotate(-90 356.8 55.9)">1</text>
<text x="359.4" y="55.9" transform="rotate(-90 359.4 55.9)">2</text>
<text x="230" y="67.1">GND</text>
<text x="230" y="69.6">EPAD</text>
<text x="246.5" y="67.1">VOUT</text>
<text x="230" y="74.7">SCL</text>
<text x="230" y="77.3">SDA</text>
<text x="249.7" y="84.9">EN</text>
<text x="123.4" y="97.6">1</text>
<text x="124.6" y="100.1">2</text>
<text x="123.4" y="102.7">3</text>
<text x="77.6" y="120.4">1</text>
<text x="77.6" y="125.5">3</text>
<text x="78.9" y="123">2</text>
<text x="184.3" y="135.7">VIN</text>
<text x="195.7" y="135.7">VOUT</text>
<text x="258" y="135.7">VIN</text>
<text x="266.9" y="135.7">VOUT</text>
<text x="184.3" y="140.8">CONTROL</text>
<text x="198.8" y="140.8">NC</text>
<text x="258" y="143.3">LX1</text>
<text x="270.1" y="143.3">EN</text>
<text x="197" y="145.8">GND</text>
<text x="258" y="145.8">LX2</text>
<text x="258" y="153.5">SCL</text>
<text x="258" y="156">SDA</text>
<text x="267" y="156">EPAD</text>
<text x="268.1" y="153.5">GND</text>
<text x="184.3" y="186.5">VIN</text>
<text x="184.3" y="191.6">CONTROL</text>
<text x="195.7" y="186.5">VOUT</text>
<text x="198.8" y="191.6">NC</text>
<text x="250.4" y="186.5">VIN</text>
<text x="268" y="186.5">VSW</text>
<text x="270.4" y="191.6">LX</text>
<text x="197" y="196.6">GND</text>
<text x="250.4" y="206.8">GND</text>
<text x="250.4" y="209.3">EPAD</text>
<text x="266.9" y="206.8">VOUT</text>
<text x="250.4" y="214.4">SCL</text>
<text x="250.4" y="217">SDA</text>
<text x="270.1" y="224.6">EN</text>
<text x="250.4" y="244.9">VIN</text>
<text x="268" y="244.9">VSW</text>
<text x="270.4" y="250">LX</text>
<text x="250.4" y="265.2">GND</text>
<text x="250.4" y="267.8">EPAD</text>
<text x="266.9" y="265.2">VOUT</text>
<text x="250.4" y="272.8">SCL</text>
<text x="250.4" y="275.4">SDA</text>
<text x="270.1" y="283">EN</text>
</g>
<text font-size="2.3" fill="#00f" x="72.1" y="52.9">+</text>
<g font-size="1.8">
<text x="44.2" y="1.9">5</text>
<text x="127.1" y="1.9">4</text>
<text x="210.1" y="1.9">3</text>
<text x="293" y="1.9">2</text>
<text x="376" y="1.9">1</text>
<text x=".8" y="40.7">D</text>
<text x="418.1" y="40.7">D</text>
<text x=".8" y="113.6">C</text>
<text x="418.1" y="113.6">C</text>
<text x=".8" y="186.6">B</text>
<text x="418.1" y="186.6">B</text>
<text x=".8" y="259.5">A</text>
<text x="418.1" y="259.5">A</text>
<text x="44.2" y="296.3">5</text>
<text x="127.1" y="296.3">4</text>
<text x="210.1" y="296.3">3</text>
<text x="293" y="296.3">2</text>
<text x="376" y="296.3">1</text>
</g>
</svg>
